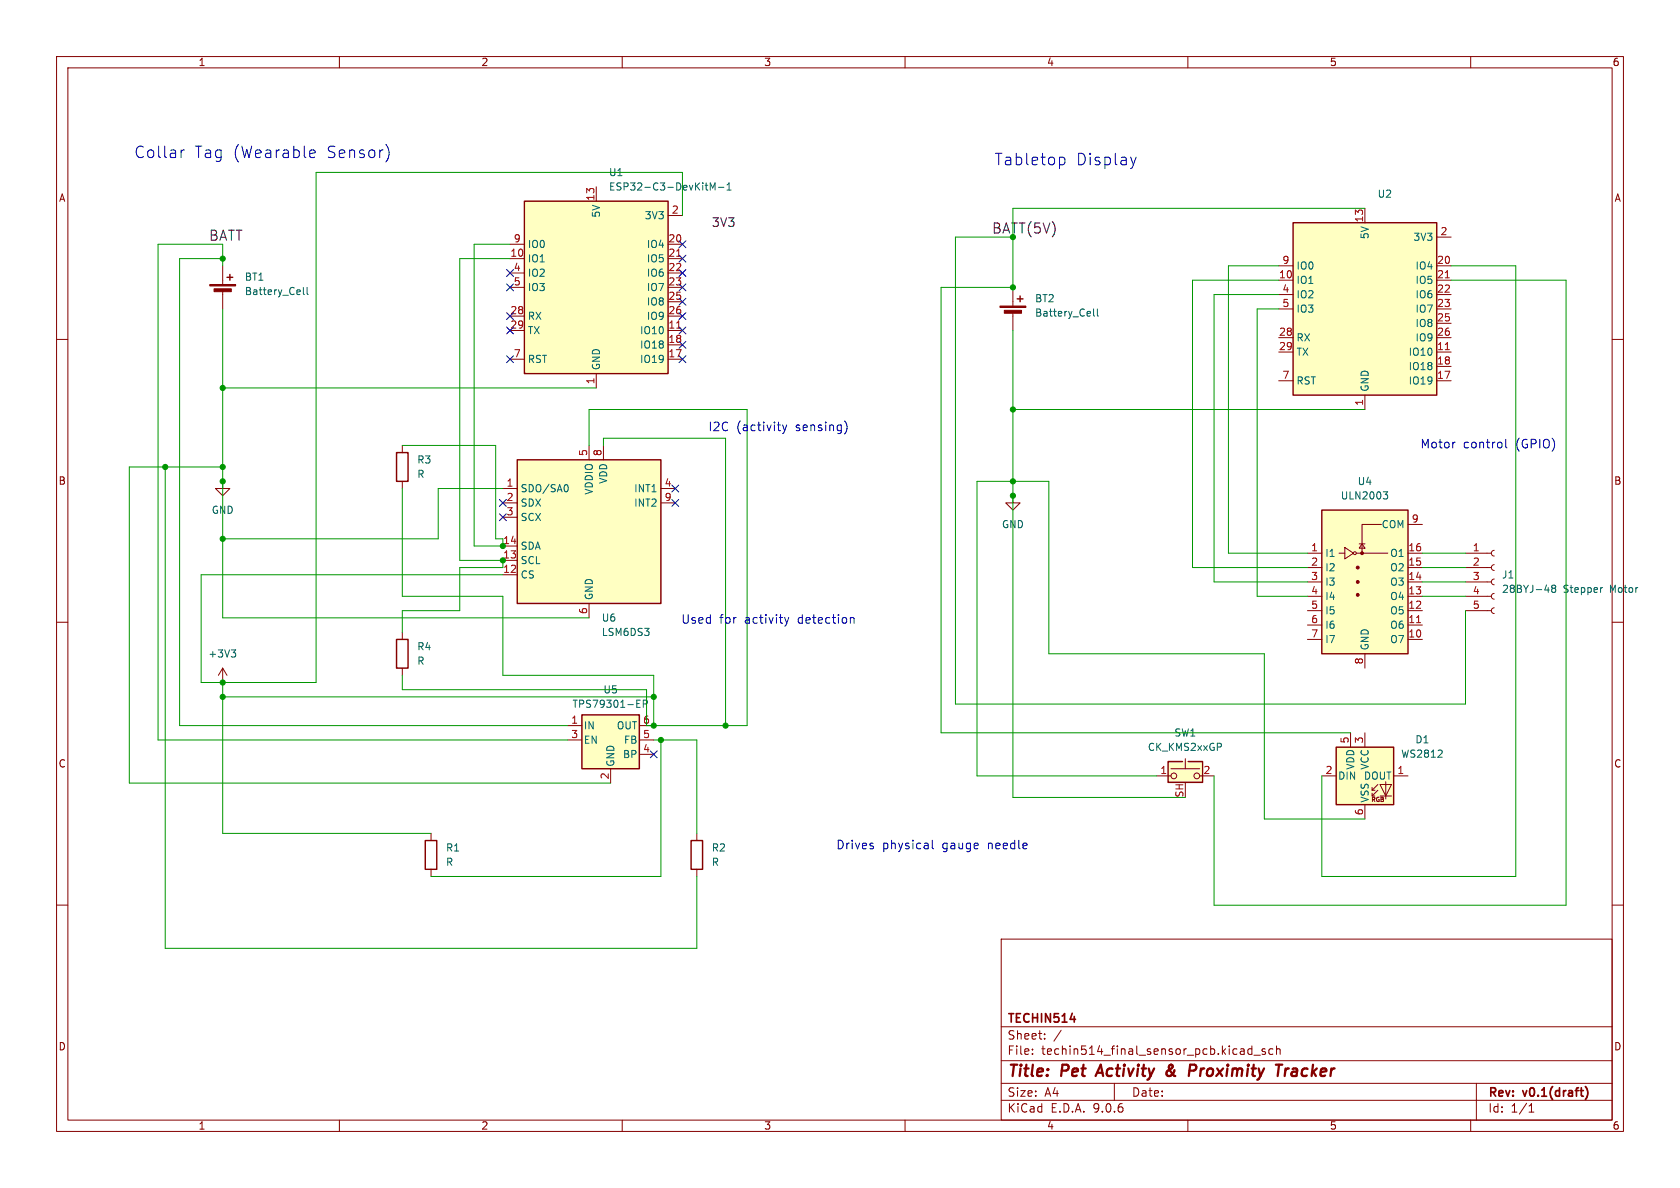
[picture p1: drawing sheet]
<svg xmlns="http://www.w3.org/2000/svg" width="297mm" height="210mm" viewBox="0 0 297 210" stroke-linecap="round" stroke-linejoin="round" font-family="sans-serif">
<g fill="none" stroke="#840000" stroke-width=".18">
<path d="M10 10h277v190h-277zM12 12h273v186h-273zM60 10v2M110 10v2M160 10v2M210 10v2M260 10v2M10 60h2M285 60h2M39.4 85.1v1.3h1.2l-1.2 1.2-1.3-1.2h1.3M39.4 85.1h.1M10 110h2"/>
<path d="M285 110h2M10 160h2M177 166h108v32h-108zM285 160h2M60 198v2M110 198v2M160 198v2M177 194.5h108M177 191.5h108M177 187.5h108M177 181.5h108M182.5 186.3v.1"/>
<path d="M182.5 185.5v.1M184.7 183.6v.1M184.7 182.8v.1M187.6 182.1l-1.3 2M197 191.5v3M210 198v2M221.3 184.9v1.5M221.3 185.5l-.4-.1-.3 .3v.4l.1 .2h.6M221.7 186.5h1.1M223.7 185.5l-.4-.1-.2 .2 .1 .2 .5 .2v.3h-.6M225 185.5l-.4-.1-.3 .3v.4l.2 .2h.5M225.7 185.5l.2-.1 .3 .1 .1 .9"/>
<path d="M225.7 184.9v1.5M260 198v2M261 191.5v6.5M270.3 196.6h.9M270.5 195.5h-.2M270.7 195.1v1.5"/>
</g>
<path d="M189.2 180.2h.9M280.3 192.1a1.72 1.72 0 0 1 0 2.3" fill="none" stroke="#840000" stroke-width=".3"/>
<path d="M194.6 188.2l-.9 2M207.2 188.8l-.7 .5a.52 .52 0 0 0-.2 .8 .52 .52 0 0 0 .8-.1M207.3 188.3l-.2-.1a.41 .41 0 0 0-.5 .5l.7 1.1M210.4 188.2l.9 .1a.58 .58 0 0 1-.3 1h-.7M225.6 188.2h1.1M227.3 188.9l-.2 1.3M227.8 188.9l-.3 .1-.3 .3" fill="none" stroke="#840000" stroke-width=".4"/>
<path d="M233.7 90.2h15.2v25.4h-15.2z" fill="#ffffc2"/>
<path d="M179.8 52.8h1M180.3 52.3v1M233.7 90.2h15.2v25.4h-15.2zM70.1 113h2v5.1h-2zM122.2 148.6h2v5.1h-2z" fill="none" stroke="#840000" stroke-width=".25"/>
<g fill="none" stroke="#840000" stroke-width=".18">
<path d="M179.1 50.8v3.3M179.1 55.1v3.3M231.1 97.8h2.6M236.7 97.8h1M237.7 96.8l1.6 1-1.6 1zM239.8 97.8h5.6M240.3 96.1h1M240.8 96.1l.5 .8h-1zM244.2 92.7h-3.4v5.1M248.9 97.8h2.6M248.9 92.7h2.6M39.4 118.1l-.8 1.3"/>
<path d="M39.4 118.1l.7 1.3M39.4 118.1v2.6M71.1 111.8v1.2M71.1 118.1v1.3M231.1 100.3h2.6M231.1 102.9h2.6M231.1 105.4h2.6M231.1 108h2.6M231.1 110.5h2.6M231.1 113h2.6M241.3 115.6v2.5M248.9 100.3h2.6"/>
<path d="M248.9 102.9h2.6M248.9 105.4h2.6M248.9 108h2.6M248.9 110.5h2.6M248.9 113h2.6M39.4 120.7h.1M123.2 147.3v1.3M123.2 153.7v1.2"/>
<circle cx="239.5" cy="97.8" r=".25"/>
</g>
<g fill="#840000" stroke="#840000" stroke-width=".18">
<path d="M176.8 54.1h4.6v.3h-4.6z"/>
<path d="M177.5 54.9h3.1v.5h-3.1z"/>
<circle cx="240" cy="100.3" r=".25"/>
<circle cx="240" cy="102.9" r=".25"/>
<circle cx="240" cy="105.2" r=".25"/>
<circle cx="240.8" cy="97.8" r=".25"/>
</g>
<path d="M250.4 110.1h.8" fill="none" stroke="#a90000" stroke-width=".18"/>
<path d="M193.3 54.6v1.1l.2 .2M194 54.6v1.1l.2 .2M244.5 86.9h.8l-.4 .5 .4 .1v.5l-.2 .2h-.4M40.9 114.9h.8l-.5 .5M41.4 115.4l.3 .2v.3l-.3 .2" fill="none" stroke="#006464" stroke-width=".18"/>
<path d="M102.9 126.4h10.1v9.5h-10.1z" fill="#ffffc2"/>
<path d="M102.9 126.4h10.1v9.5h-10.1zM75.2 148.6h2v5.1h-2z" fill="none" stroke="#840000" stroke-width=".25"/>
<path d="M100.3 128.3h2.6M100.3 130.8h2.6M107.9 135.9v2.5M113 128.3h2.6M113 130.8h2.6M113 133.4h2.6M76.2 147.3v1.3M76.2 153.7v1.2" fill="none" stroke="#840000" stroke-width=".18"/>
<path d="M112.6 124.4h.4M112.6 125h.6M112.6 123.8h.6M113.7 124.4h.6l.2-.2-.1-.3-.7-.1v1.2" fill="none" stroke="#006464" stroke-width=".18"/>
<path d="M236.2 132.1h10.2v10.1h-10.2z" fill="#ffffc2"/>
<path d="M233.7 137.2h2.5M238.8 129.5v2.6M241.3 129.5v2.6M242.6 139.7h.5M243.6 138.7l-1 1v-.5M243.6 139.7l-1 1v-.5M244 138.7h2l-1 2zM245 138.2v3M246.4 137.2h2.5M241.3 142.2v2.6M242.6 140.7h.5M244 140.7h2" fill="none" stroke="#840000" stroke-width=".18"/>
<path d="M236.2 132.1h10.2v10.1h-10.2z" fill="none" stroke="#840000" stroke-width=".25"/>
<path d="M254.2 133.9h.8M254.9 132.7v.4" fill="none" stroke="#006464" stroke-width=".18"/>
<path d="M228.6 39.4h25.4v30.5h-25.4z" fill="#ffffc2"/>
<path d="M228.6 39.4h25.4v30.5h-25.4z" fill="none" stroke="#840000" stroke-width=".25"/>
<g fill="none" stroke="#840000" stroke-width=".18">
<path d="M241.3 36.8v2.6M226.1 47h2.5M226.1 49.5h2.5M226.1 52.1h2.5M226.1 54.6h2.5M226.1 59.7h2.5M254 47h2.5M254 49.5h2.5M254 52.1h2.5M254 54.6h2.5M254 59.7h2.5M254 41.9h2.5"/>
<path d="M254 57.2h2.5M226.1 62.2h2.5M226.1 67.3h2.5M241.3 69.9v2.5M254 62.2h2.5M254 67.3h2.5M254 64.8h2.5M259.1 97.8h4.6M264.2 97.3l-.4 .1-.1 .4 .1 .3 .4 .2M264.2 99.8l-.4 .2-.1 .3 .1 .4 .4 .1M259.1 100.3h4.6M259.1 102.9h4.6"/>
<path d="M259.1 105.4h4.6M259.1 108h4.6M264.2 102.4l-.4 .1-.1 .4 .1 .3 .4 .2M264.2 104.9l-.4 .2-.1 .3 .1 .4 .4 .1M264.2 107.4l-.4 .2-.1 .4 .1 .3 .4 .2"/>
</g>
<path d="M255.5 49.1h.7M255.5 61.8h.7" fill="none" stroke="#a90000" stroke-width=".18"/>
<path d="M273.1 104.3h.8M274.6 104l-.3-.2 .3-.4h.2l.2 .3-.2 .3M274.6 104l-.3 .2 .1 .4 .2 .1h.3l.1-.2v-.3l-.2-.2M274.6 104h.2M283.3 103.9h-.2" fill="none" stroke="#006464" stroke-width=".18"/>
<path d="M206.5 134.6h6.1v3.8h-6.1z" fill="#ffffc2"/>
<g fill="none" stroke="#840000" stroke-width=".18">
<path d="M39.4 47v3.3M39.4 51.3v3.3M204.5 137.2h2.5M207 135.9h5.1M209.5 134.1v1.8M212.1 137.2h2.5"/>
<circle cx="207.5" cy="137.2" r=".51"/>
<circle cx="211.6" cy="137.2" r=".51"/>
</g>
<path d="M40.1 49h1M40.6 48.5v1M209 134.6h-2.5v3.7h6.1v-3.7h-2.5" fill="none" stroke="#840000" stroke-width=".25"/>
<g fill="#840000" stroke="#840000" stroke-width=".18">
<path d="M37.1 50.3h4.6v.2h-4.6z"/>
<path d="M37.8 51.1h3.1v.5h-3.1z"/>
</g>
<path d="M53.6 50.8v1.1l.2 .2M54.3 50.8v1.1l.2 .2" fill="none" stroke="#006464" stroke-width=".18"/>
<path d="M91.4 81.3h25.4v25.4h-25.4z" fill="#ffffc2"/>
<path d="M91.4 81.3h25.4v25.4h-25.4z" fill="none" stroke="#840000" stroke-width=".25"/>
<g fill="none" stroke="#840000" stroke-width=".18">
<path d="M104.1 78.7v2.6M106.7 78.7v2.6M88.9 86.4h2.5M88.9 88.9h2.5M88.9 91.4h2.5M88.9 96.5h2.5M88.9 99.1h2.5M116.8 86.4h2.6M116.8 88.9h2.6M179.1 87.6v1.3h1.2l-1.2 1.3-1.3-1.3h1.3M179.1 87.6h.1M88.9 101.6h2.5"/>
<path d="M104.1 106.7v2.5"/>
</g>
<path d="M100.2 85.7a.79 .79 0 0 1 0 1.2" fill="none" stroke="#006464" stroke-width=".18"/>
<path d="M92.7 35.6h25.4v30.4h-25.4z" fill="#ffffc2"/>
<path d="M92.7 35.6h25.4v30.4h-25.4zM70.1 80h2v5.1h-2z" fill="none" stroke="#840000" stroke-width=".25"/>
<g fill="none" stroke="#840000" stroke-width=".18">
<path d="M105.4 33v2.6M118.1 38.1h2.5M90.2 43.2h2.5M90.2 45.7h2.5M90.2 48.3h2.5M90.2 50.8h2.5M90.2 55.9h2.5M90.2 58.4h2.5M118.1 43.2h2.5M118.1 45.7h2.5M118.1 48.3h2.5M118.1 50.8h2.5"/>
<path d="M118.1 55.9h2.5M118.1 58.4h2.5M118.1 53.3h2.5M71.1 78.7v1.3M90.2 63.5h2.5M105.4 66v2.6M118.1 63.5h2.5M118.1 61h2.5M71.1 85.1v1.3"/>
</g>
<path d="M119.6 45.3h.7M119.6 58h.7" fill="none" stroke="#a90000" stroke-width=".18"/>
<path d="M124.7 32.8h.4M125 33.6h.1M125.6 33.6v-1.3l.4 .9 .4-.9v1.3M127 33.1h1M128.5 33.6h.8M128.5 32.7l.4-.4v1.3" fill="none" stroke="#006464" stroke-width=".18"/>
<g fill="none" stroke="#009600" stroke-width=".18">
<path d="M120.6 38.1v-7.6h-64.7v90.2h-20.3v-19.1h53.3M241.3 36.8h-62.2v14h-12.7v78.7h72.4M39.4 47v-3.8h-11.5v87.6h72.4M39.4 54.6v54.6h64.7M39.4 45.7h-7.7v82.6h68.6M90.2 43.2h-6.4v53.3h5.1M90.2 45.7h-8.9v53.4h7.6v1.2h-7.6v7.7h-10.2v3.8M179.1 58.4v82.6h30.4M179.1 41.9h-10.2v82.6h90.2v-16.5M226.1 49.5h-15.3v50.8h20.3M226.1 54.6h-3.9v50.8h8.9M226.1 47h-8.9v50.8h13.9"/>
<path d="M226.1 52.1h-11.5v50.8h16.5M256.5 47h11.5v107.9h-34.3v-17.7M256.5 49.5h20.4v110.5h-62.3v-22.8M39.4 68.6h66M71.1 78.7h16.5v16.6h1.3M104.1 78.7v-6.3h28v55.9h-17.8v-6.4h-43.2v-2.5M106.7 78.7v-1.2h21.6v50.8M179.1 72.4h62.2M29.2 82.6v85h94v-12.7M39.4 82.6h-16.5v55.8h85M71.1 86.4v19h17.8v14h26.7v8.9M88.9 86.4h-11.4v8.9h-38.1"/>
<path d="M251.5 97.8h7.6M251.5 100.3h7.6M251.5 105.4h7.6M251.5 102.9h7.6M39.4 120.7v26.6h36.8M39.4 123.2h76.2M115.6 130.8h7.6v16.5M116.8 130.8v24.1h-40.6M204.5 137.2h-31.8v-52.1h12.7v30.5h38.1v29.2h17.8"/>
</g>
<g fill="none" stroke="#000084" stroke-width=".18">
<path d="M89.6 50.2l1.2 1.2M89.6 55.3l1.2 1.2M89.6 57.8l1.2 1.2M89.6 47.7l1.2 1.2M90.8 50.2l-1.2 1.2M90.8 55.3l-1.2 1.2M90.8 57.8l-1.2 1.2M90.8 47.7l-1.2 1.2M120 55.3l1.3 1.2M120 50.2l1.3 1.2M120 57.8l1.3 1.2M120 45.1l1.3 1.2"/>
<path d="M120 42.6l1.3 1.2M120 47.7l1.3 1.2M120 52.7l1.3 1.2M121.3 55.3l-1.3 1.2M121.3 50.2l-1.3 1.2M121.3 57.8l-1.3 1.2M121.3 45.1l-1.3 1.2M121.3 42.6l-1.3 1.2M121.3 47.7l-1.3 1.2M121.3 52.7l-1.3 1.2M89.6 62.9l1.2 1.2M90.8 62.9l-1.2 1.2"/>
<path d="M120 62.9l1.3 1.2M120 60.4l1.3 1.2M121.3 62.9l-1.3 1.2M121.3 60.4l-1.3 1.2M88.3 88.3l1.2 1.2M88.3 90.8l1.2 1.2M89.5 88.3l-1.2 1.2M89.5 90.8l-1.2 1.2M118.8 88.3l1.2 1.2M118.8 85.8l1.2 1.2M120 88.3l-1.2 1.2M120 85.8l-1.2 1.2"/>
<path d="M115 132.7l1.2 1.3M116.2 132.7l-1.2 1.3"/>
</g>
<g fill="none" stroke="#0000c2" stroke-width=".18">
<path d="M32.6 26.5a.52 .52 0 0 0-.6 .4M55 26.5l.6 .1 .1 .4-.9 .2M55.6 27.8l-.6 .1M68.3 25.6a2.39 2.39 0 0 1 0 2.9M187.5 27.8l.6 .1 .2 .3-.1 .7-.3 .2h-.4M200.9 27.8l-.5 1.3M138.4 75.1l.3 1M138.7 76.1l-.1 .4-.2 .1M139.1 75.1l-.4 1M149.3 74.4a1.75 1.75 0 0 1 0 2.3M257.1 78.2h.2M266.2 77.7v1.3l.2 .2"/>
<path d="M138.7 109.2l.4 1M139.1 110.2l-.2 .4M139.4 109.2l-.3 1M150.4 109.2h.5l.1 1M154.4 149.6v.4M164.8 148.5v1.3l.2 .3"/>
</g>
<g fill="#009600" stroke="#009600" stroke-width=".18">
<circle cx="179.1" cy="87.6" r=".46"/>
<circle cx="179.1" cy="50.8" r=".46"/>
<circle cx="179.1" cy="72.4" r=".46"/>
<circle cx="179.1" cy="85.1" r=".46"/>
<circle cx="39.4" cy="68.6" r=".46"/>
<circle cx="29.2" cy="82.6" r=".46"/>
<circle cx="39.4" cy="45.7" r=".46"/>
<circle cx="39.4" cy="82.6" r=".46"/>
<circle cx="39.4" cy="85.1" r=".46"/>
<circle cx="39.4" cy="95.3" r=".46"/>
<circle cx="88.9" cy="99.1" r=".46"/>
<circle cx="115.6" cy="123.2" r=".46"/>
<circle cx="128.3" cy="128.3" r=".46"/>
<circle cx="115.6" cy="128.3" r=".46"/>
<circle cx="116.8" cy="130.8" r=".46"/>
<circle cx="39.4" cy="120.7" r=".46"/>
<circle cx="39.4" cy="123.2" r=".46"/>
<circle cx="88.9" cy="96.5" r=".46"/>
</g>
<g font-size="2.8" fill="#0000c2">
<text x="23.7" y="28.2">Collar</text>
<text x="34.4" y="28.2">Tag (Wearable</text>
<text x="57.8" y="28.2">Sensor)</text>
<text x="175.8" y="29.4">Tabletop</text>
<text x="190.2" y="29.4">Display</text>
</g>
<g font-size="2.8" fill="#840000">
<text x="178" y="190.9">Title:</text>
<text x="187.7" y="190.9">Pet</text>
<text x="194.8" y="190.9">Activity</text>
<text x="207.8" y="190.9">&amp;</text>
<text x="212.6" y="190.9">Proximity</text>
<text x="228.9" y="190.9">Tracker</text>
</g>
<text font-size="2.5" fill="#009600" x="175.3" y="41.4">BATT(5V)</text>
<text font-size="2.5" fill="#0f0f0f" x="36.8" y="42.7">BATT</text>
<text font-size="2.1" fill="#0f0f0f" x="125.7" y="40.2">3V3</text>
<g font-size="2.1" fill="#0000c2">
<text x="125.1" y="76.4">I2C</text>
<text x="130.2" y="76.4">(activity</text>
<text x="140.7" y="76.4">sensing)</text>
<text x="251" y="79.5">Motor</text>
<text x="258.6" y="79.5">control</text>
<text x="268" y="79.5">(GPIO)</text>
<text x="120.4" y="110.5">Used</text>
<text x="127.2" y="110.5">for</text>
<text x="131.7" y="110.5">activity</text>
<text x="141.2" y="110.5">detection</text>
<text x="147.8" y="150.3">Drives</text>
<text x="156" y="150.3">physical</text>
<text x="166.6" y="150.3">gauge</text>
<text x="174.8" y="150.3">needle</text>
</g>
<g font-size="2.1" fill="#840000">
<text x="178" y="184">Sheet:</text>
<text x="178" y="181.2">TECHIN514</text>
<text x="178" y="186.7">File:</text>
<text x="184.1" y="186.7">techin514_final_sensor_pcb.kicad_sch</text>
<text x="178" y="196.9">KiCad</text>
<text x="178" y="194.1">Size:</text>
<text x="184.7" y="194.1">A4</text>
<text x="185.7" y="196.9">E.D.A.</text>
<text x="193.3" y="196.9">9.0.6</text>
<text x="200" y="194.1">Date:</text>
<text x="263" y="194.3">Rev:</text>
<text x="263" y="196.9">Id:</text>
<text x="267.1" y="196.9">1/1</text>
<text x="269.4" y="194.3">v0.1(draft)</text>
</g>
<g font-size="1.8" fill="#840000">
<text x="35" y="11.9">1</text>
<text x="85" y="11.9">2</text>
<text x="135" y="11.9">3</text>
<text x="185" y="11.9">4</text>
<text x="235" y="11.9">5</text>
<text x="285" y="11.9">6</text>
<text x="10.3" y="35.9">A</text>
<text x="285.3" y="35.9">A</text>
<text x="10.3" y="85.9">B</text>
<text x="285.3" y="85.9">B</text>
<text x="10.3" y="135.9">C</text>
<text x="285.3" y="135.9">C</text>
<text x="10.3" y="185.9">D</text>
<text x="285.3" y="185.9">D</text>
<text x="35" y="199.9">1</text>
<text x="85" y="199.9">2</text>
<text x="135" y="199.9">3</text>
<text x="185" y="199.9">4</text>
<text x="235" y="199.9">5</text>
<text x="285" y="199.9">6</text>
</g>
<g font-size="1.8" fill="#a90000">
<text x="105.2" y="35.6" transform="rotate(-90 105.2 35.6)">13</text>
<text x="118.7" y="37.8">2</text>
<text x="241" y="39.4" transform="rotate(-90 241 39.4)">13</text>
<text x="254.6" y="41.7">2</text>
<text x="90.1" y="45.5">10</text>
<text x="90.7" y="42.9">9</text>
<text x="118.1" y="42.9">20</text>
<text x="118.1" y="45.5">21</text>
<text x="226.6" y="46.7">9</text>
<text x="254" y="46.7">20</text>
<text x="90.7" y="48">4</text>
<text x="90.7" y="50.5">5</text>
<text x="118.1" y="48">22</text>
<text x="118.1" y="50.5">23</text>
<text x="118.1" y="53.1">25</text>
<text x="226" y="49.3">10</text>
<text x="226.6" y="51.8">4</text>
<text x="254" y="49.3">21</text>
<text x="254" y="51.8">22</text>
<text x="90.1" y="55.6">28</text>
<text x="90.1" y="58.2">29</text>
<text x="118.1" y="55.6">26</text>
<text x="118.1" y="58.2">11</text>
<text x="226" y="59.4">28</text>
<text x="226.6" y="54.4">5</text>
<text x="254" y="54.4">23</text>
<text x="254" y="56.9">25</text>
<text x="254" y="59.4">26</text>
<text x="90.7" y="63.2">7</text>
<text x="118.1" y="60.7">18</text>
<text x="118.1" y="63.2">17</text>
<text x="226" y="62">29</text>
<text x="254" y="62">11</text>
<text x="254" y="64.5">18</text>
<text x="105.2" y="68" transform="rotate(-90 105.2 68)">1</text>
<text x="226.6" y="67.1">7</text>
<text x="241" y="71.8" transform="rotate(-90 241 71.8)">1</text>
<text x="254" y="67.1">17</text>
<text x="103.9" y="80.7" transform="rotate(-90 103.9 80.7)">5</text>
<text x="106.4" y="80.7" transform="rotate(-90 106.4 80.7)">8</text>
<text x="89.5" y="86.1">1</text>
<text x="89.5" y="88.6">2</text>
<text x="117.4" y="86.1">4</text>
<text x="117.4" y="88.6">9</text>
<text x="89.5" y="91.2">3</text>
<text x="249.5" y="92.5">9</text>
<text x="88.9" y="98.8">13</text>
<text x="88.9" y="101.3">12</text>
<text x="231.7" y="97.5">1</text>
<text x="231.7" y="100.1">2</text>
<text x="248.9" y="97.5">16</text>
<text x="248.9" y="100.1">15</text>
<text x="260.3" y="97.5">1</text>
<text x="260.3" y="100.1">2</text>
<text x="231.7" y="102.6">3</text>
<text x="231.7" y="105.2">4</text>
<text x="231.7" y="107.7">5</text>
<text x="248.9" y="102.6">14</text>
<text x="248.9" y="105.2">13</text>
<text x="248.9" y="107.7">12</text>
<text x="260.3" y="102.6">3</text>
<text x="260.3" y="105.2">4</text>
<text x="260.3" y="107.7">5</text>
<text x="103.9" y="108.7" transform="rotate(-90 103.9 108.7)">6</text>
<text x="231.7" y="110.2">6</text>
<text x="231.7" y="112.8">7</text>
<text x="248.9" y="110.2">11</text>
<text x="248.9" y="112.8">10</text>
<text x="241" y="117.5" transform="rotate(-90 241 117.5)">8</text>
<text x="100.9" y="128">1</text>
<text x="100.9" y="130.6">3</text>
<text x="113.6" y="128">6</text>
<text x="113.6" y="130.6">5</text>
<text x="238.5" y="131.5" transform="rotate(-90 238.5 131.5)">5</text>
<text x="241" y="131.5" transform="rotate(-90 241 131.5)">3</text>
<text x="107.7" y="137.9" transform="rotate(-90 107.7 137.9)">2</text>
<text x="113.6" y="133.1">4</text>
<text x="205" y="136.9">1</text>
<text x="212.7" y="136.9">2</text>
<text x="234.2" y="136.9">2</text>
<text x="246.9" y="136.9">1</text>
<text x="209.3" y="141.1" transform="rotate(-90 209.3 141.1)">SH</text>
<text x="241" y="144.2" transform="rotate(-90 241 144.2)">6</text>
</g>
<g font-size="1.8" fill="#006464">
<text x="107.6" y="31.3">U1</text>
<text x="107.6" y="33.9">ESP32-C3-DevKitM-1</text>
<text x="243.5" y="35.2">U2</text>
<text x="106.3" y="38.6" transform="rotate(-90 106.3 38.6)">5V</text>
<text x="113.9" y="39">3V3</text>
<text x="93.2" y="44">IO0</text>
<text x="93.2" y="46.6">IO1</text>
<text x="114.3" y="44">IO4</text>
<text x="114.3" y="46.6">IO5</text>
<text x="229.1" y="47.9">IO0</text>
<text x="242.2" y="42.4" transform="rotate(-90 242.2 42.4)">5V</text>
<text x="249.8" y="42.8">3V3</text>
<text x="250.1" y="47.9">IO4</text>
<text x="43.2" y="49.8">BT1</text>
<text x="43.2" y="52.4">Battery_Cell</text>
<text x="93.2" y="49.1">IO2</text>
<text x="93.2" y="51.7">IO3</text>
<text x="114.3" y="49.1">IO6</text>
<text x="114.3" y="51.7">IO7</text>
<text x="182.9" y="53.6">BT2</text>
<text x="229.1" y="50.4">IO1</text>
<text x="229.1" y="52.9">IO2</text>
<text x="250.1" y="50.4">IO5</text>
<text x="250.1" y="52.9">IO6</text>
<text x="93.2" y="56.7">RX</text>
<text x="93.2" y="59.3">TX</text>
<text x="113" y="59.3">IO10</text>
<text x="114.3" y="54.2">IO8</text>
<text x="114.3" y="56.7">IO9</text>
<text x="182.9" y="56.2">Battery_Cell</text>
<text x="229.1" y="55.5">IO3</text>
<text x="250.1" y="55.5">IO7</text>
<text x="250.1" y="58">IO8</text>
<text x="93.2" y="64.4">RST</text>
<text x="106.3" y="65.5" transform="rotate(-90 106.3 65.5)">GND</text>
<text x="113" y="61.8">IO18</text>
<text x="113" y="64.4">IO19</text>
<text x="229.1" y="60.6">RX</text>
<text x="229.1" y="63.1">TX</text>
<text x="248.9" y="63.1">IO10</text>
<text x="248.9" y="65.6">IO18</text>
<text x="250.1" y="60.6">IO9</text>
<text x="229.1" y="68.2">RST</text>
<text x="242.2" y="69.3" transform="rotate(-90 242.2 69.3)">GND</text>
<text x="248.9" y="68.2">IO19</text>
<text x="73.7" y="82.1">R3</text>
<text x="73.7" y="84.7">R</text>
<text x="91.9" y="87.2">SDO/SA0</text>
<text x="91.9" y="89.8">SDX</text>
<text x="105" y="87.6" transform="rotate(-90 105 87.6)">VDDIO</text>
<text x="107.5" y="85.6" transform="rotate(-90 107.5 85.6)">VDD</text>
<text x="112" y="87.2">INT1</text>
<text x="112" y="89.8">INT2</text>
<text x="236.9" y="88.5">ULN2003</text>
<text x="239.9" y="86">U4</text>
<text x="37.3" y="91">GND</text>
<text x="91.9" y="92.3">SCX</text>
<text x="177" y="93.6">GND</text>
<text x="244.2" y="93.6">COM</text>
<text x="91.9" y="97.4">SDA</text>
<text x="91.9" y="99.9">SCL</text>
<text x="234.2" y="98.7">I1</text>
<text x="234.2" y="101.2">I2</text>
<text x="245.7" y="98.7">O1</text>
<text x="245.7" y="101.2">O2</text>
<text x="91.9" y="102.5">CS</text>
<text x="105" y="106.2" transform="rotate(-90 105 106.2)">GND</text>
<text x="234.2" y="103.7">I3</text>
<text x="234.2" y="106.3">I4</text>
<text x="245.7" y="103.7">O3</text>
<text x="245.7" y="106.3">O4</text>
<text x="265.4" y="102.5">J1</text>
<text x="265.4" y="105">28BYJ-48</text>
<text x="276.3" y="105">Stepper</text>
<text x="284.7" y="105">Motor</text>
<text x="106.3" y="112.6">LSM6DS3</text>
<text x="106.3" y="110.1">U6</text>
<text x="234.2" y="108.8">I5</text>
<text x="234.2" y="111.4">I6</text>
<text x="234.2" y="113.9">I7</text>
<text x="245.7" y="108.8">O5</text>
<text x="245.7" y="111.4">O6</text>
<text x="245.7" y="113.9">O7</text>
<text x="36.7" y="116.4">+3V3</text>
<text x="73.7" y="115.2">R4</text>
<text x="73.7" y="117.7">R</text>
<text x="242.2" y="115.1" transform="rotate(-90 242.2 115.1)">GND</text>
<text x="101.1" y="125.3">TPS79301-EP</text>
<text x="106.6" y="122.8">U5</text>
<text x="103.1" y="129.1">IN</text>
<text x="103.1" y="131.7">EN</text>
<text x="108.9" y="129.1">OUT</text>
<text x="110.2" y="131.7">FB</text>
<text x="207.5" y="130.4">SW1</text>
<text x="250.1" y="131.6">D1</text>
<text x="108.8" y="135.6" transform="rotate(-90 108.8 135.6)">GND</text>
<text x="110" y="134.2">BP</text>
<text x="202.8" y="132.9">CK_KMS2xxGP</text>
<text x="239.6" y="136.2" transform="rotate(-90 239.6 136.2)">VDD</text>
<text x="242.2" y="136.2" transform="rotate(-90 242.2 136.2)">VCC</text>
<text x="247.6" y="134.1">WS2812</text>
<text x="236.5" y="138">DIN</text>
<text x="241" y="138">DOUT</text>
<text x="242.2" y="142" transform="rotate(-90 242.2 142)">VSS</text>
<text x="78.7" y="150.7">R1</text>
<text x="78.7" y="153.3">R</text>
<text x="125.7" y="150.7">R2</text>
<text x="125.7" y="153.3">R</text>
</g>
<text font-size="1.8" fill="#009600" x="88.9" y="96.3">14</text>
<text font-size="1.1" fill="#840000" x="242.3" y="142">RGB</text>
</svg>
